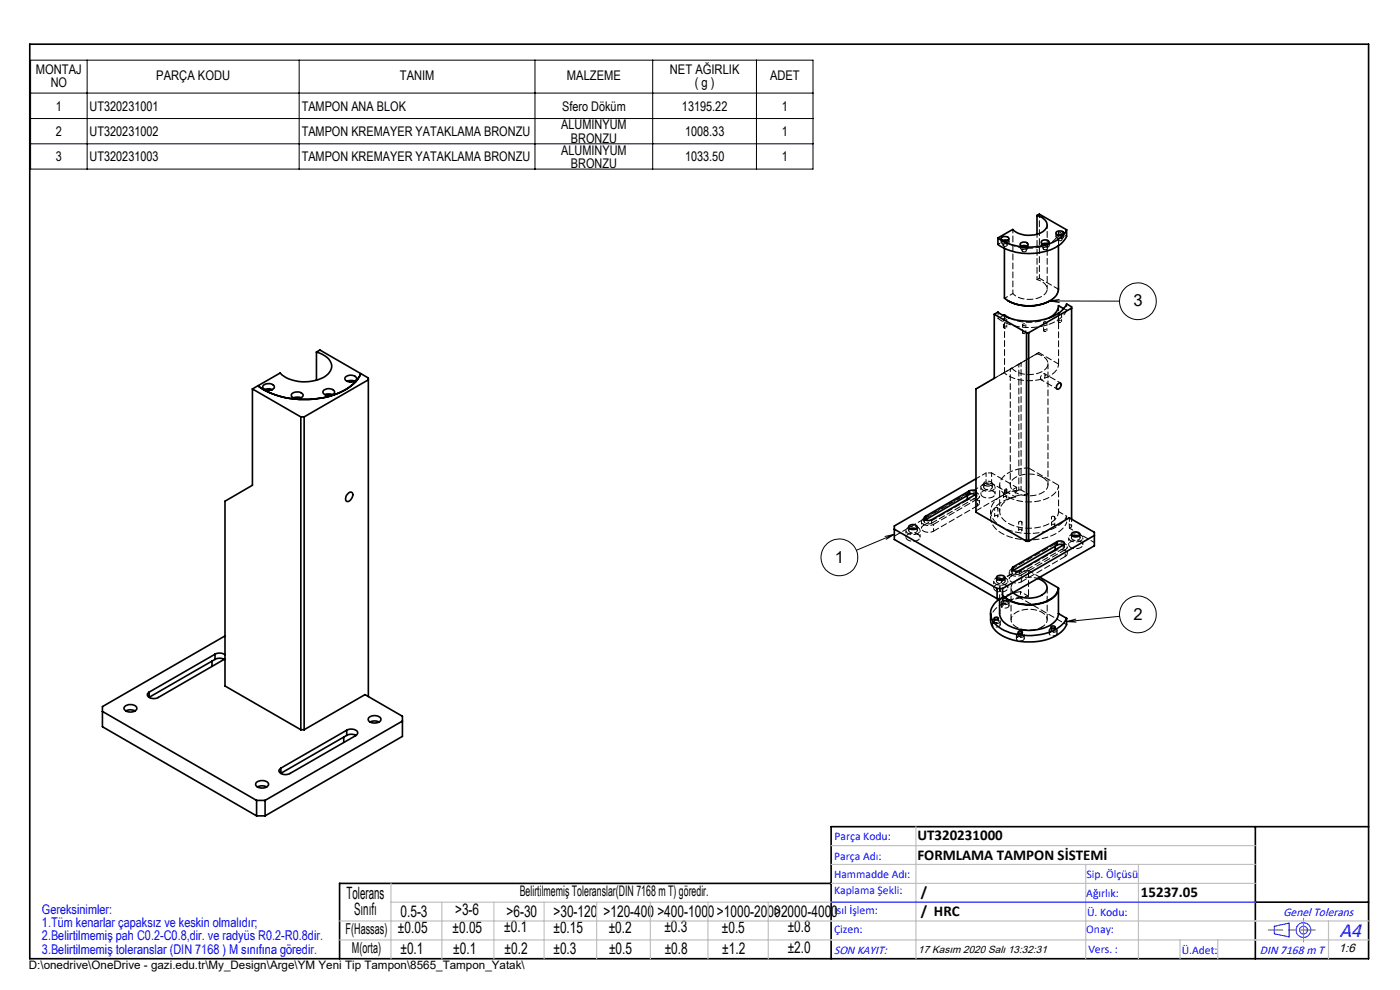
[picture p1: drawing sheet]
<svg xmlns="http://www.w3.org/2000/svg" width="297mm" height="210mm" viewBox="0 0 297 210" stroke-linecap="round" stroke-linejoin="round" font-family="sans-serif">
<g fill="none" stroke="#000" stroke-width=".21">
<path d="M6.5 12.8h166v23.1h-166zM6.5 19.7h166M18.5 12.8v23.1M63.5 12.8v23.1M113.5 12.8v23.1M138.5 12.8v23.1M160.5 12.8v23.1M6.5 25.1h166M6.5 30.5h166M222.7 63.8l14.8 .1M222.7 63.8l2 .4M224.7 63.5l-2 .3"/>
<path d="M189.7 113.3l-8 3.4M189.7 113.3l-1.7 1.1M189.7 113.3l-2 .5M226.3 131.9l2 .1M228.2 131.3l-1.9 .6M237.5 130.7l-11.2 1.2"/>
<circle cx="241.4" cy="63.9" r="3.9"/>
<circle cx="178.1" cy="118.2" r="3.9"/>
<circle cx="241.4" cy="130.3" r="3.9"/>
</g>
<g fill="none" stroke="#00f" stroke-width=".21">
<path d="M176.3 191.4h90M270.3 196.5l3.2-.7v2.9l-3.2-.6z"/>
<circle cx="276.5" cy="197.3" r="1.57"/>
<circle cx="276.5" cy="197.3" r=".83"/>
</g>
<g fill="none" stroke="#000" stroke-width=".35">
<path d="M6.3 9.4h284v194h-284zM212.4 50.4a1.04 1.04 0 0 1 1.6 .3 .94 .94 0 0 1-1.6-.1zM212.7 51h1M213.1 51.1h.2M216.5 51.6a1.01 1.01 0 0 1 1.6 .2 .93 .93 0 0 1-.9 .5 .93 .93 0 0 1-.8-.6zM216.7 52.2l.5-.1 .6 .1M217.2 52.3h.1M220 45.7a2.28 2.28 0 0 1 2.1 2.3 4 4 0 0 1-4.2 1.9 4.5 4.5 0 0 1-3.1-1.2l-3.1 1.8M220 45.7l.5-.3 5.8 3.3M220 45.7v4M221 51.1a.92 .92 0 0 1 1.5 .4 1.04 1.04 0 0 1-1.6-.1zM221.2 51.7l.5-.1 .5 .1"/>
<path d="M221.6 51.8h.2M224.1 49.2a.92 .92 0 0 1 1.5 .4 1.04 1.04 0 0 1-1.6-.1zM224.3 49.8h1.1M224.5 52.1v9.2a3.7 3.7 0 0 1-2.8 3 9.4 9.4 0 0 1-8.6-1.1v-10.5M224.7 49.9h.2M226.3 48.7a7.2 7.2 0 0 1-6 3.6 11.8 11.8 0 0 1-8.6-1.8M226.3 48.7a3.3 3.3 0 0 1-1.9 3.5 12.3 12.3 0 0 1-12.7-.4v-1.3M67.1 74.7a3.9 3.9 0 0 1 3.3 3 3.6 3.6 0 0 1-2.9 2.8 8.6 8.6 0 0 1-7.7-1l-.4-.4-5.8 3.4M67.1 74.7l.8-.4 10.2 5.9v67.5M67.1 74.7v6M76.6 79.3a9.3 9.3 0 0 1-6.1 4.6 19.2 19.2 0 0 1-15.1-1.6l-.7-.5M210.9 66.7l.8-.5a12.3 12.3 0 0 0 13.1 .1l1-1.1 .5-.7 1 .6v45"/>
<path d="M210.9 66.7l6.9 3.9M210.9 66.7v13.5l-3.9 2.3v26.1l10.8 6.2M212.8 66.9l.3-.1 1.1 .7M213.9 63.8a9.4 9.4 0 0 0 8.8 0M217.8 70.6v44.2M217.8 70.6h.4M218.2 70.6v44.2M224.7 66.3l-.2 .2M225.6 65.5l-1.1-.7a3.2 3.2 0 0 1-2.1 2.7M227.3 65.4l-9.1 5.2M53.6 82.5l10.2 5.9M53.6 82.5v20.4l-5.9 3.4v39.2l16.1 9.3"/>
<path d="M55.8 81.8a1.72 1.72 0 0 1 2.4 .1 .95 .95 0 0 1-1.4 .9l-.6-.2a.56 .56 0 0 1-.4-.8zM56.2 82.6l.7-.1 .9 .1M56.8 82.8h.3M61.9 83.5a1.52 1.52 0 0 1 2.4 .4 1.51 1.51 0 0 1-2.5 0zM62.2 84.4l.8-.2 .9 .2M62.9 84.6h.3M63.8 88.4v66.4M63.8 88.4h.7M64.5 88.4v66.4M68.6 82.9a1.52 1.52 0 0 1 2.4 .3 1.45 1.45 0 0 1-2.5 0zM68.9 83.7l.5-.1 1.2 .1M69.6 83.9h.3"/>
<path d="M73.3 80a1.54 1.54 0 0 1 2.4 .3 1.49 1.49 0 0 1-2.5 .1zM73.6 80.8l.8-.1 .8 .1M74.3 81h.3M78.1 80.6l-13.6 7.8M224.4 81.5a.42 .42 0 0 1 .7-.2 .42 .42 0 0 1-.1 .7 .49 .49 0 0 1-.3 .5 .49 .49 0 0 1-.6-.3zM74 104.6a.53 .53 0 0 1 .7-.1 .53 .53 0 0 1 .1 .7 1.07 1.07 0 0 1-1.4 1v-.9zM189.7 112.2l21.8 12.6M192.9 111.5a1.15 1.15 0 0 1 1.7 .3 1.06 1.06 0 0 1-1.8 0zM193 112.2l.4-.2 .9 .2M205.2 105.1v.8M205.6 104.1l.9-.1 .5 .2M205.6 104.9l.5-.2 .8 .2"/>
<path d="M205.6 104.1l-9.3 5.4M205.6 104.9l-9.3 5.4v-.8M205.6 104.1v.8M207 104.8l-9.4 5.5a.96 .96 0 0 1-1.5-.6l.2-.2M207 101.6l-17.3 10v2.8l21.8 12.6M217.8 114.8h.4M218.2 114.8l8.6-5 5.4 3.1v2.9l-19.5 11.2M223.8 115.9v.7M224.3 114.9a1.09 1.09 0 0 1 1.5 .4l-.2 .3M224.3 115.6l.6-.1 .7 .1M224.3 114.9l-9.4 5.4M224.3 115.6l-9.4 5.4v-.7"/>
<path d="M224.3 114.9v.7M225.6 115.6l-9.3 5.4a.96 .96 0 0 1-1.6-.5l.2-.2M227.4 113.1a1.14 1.14 0 0 1 1.7 .3 1.06 1.06 0 0 1-1.8 0zM227.5 113.7l.5-.1 .8 .1M232.2 113.6l-19.5 11.2M45.6 138.8l1-.3 1.1 .4M45.6 139.9l1-.3 1 .3M45.6 138.8l-14 8M45.6 139.9l-14 8v-1.1M45.6 138.8v1.1M47.6 139.9l-14 8a1.65 1.65 0 0 1-2.3-.5l.3-.6M47.7 139.8l-.1 .1"/>
<path d="M47.7 134.9l-26 15v4.3l32.7 18.9M210.1 130.1v1.4a4.6 4.6 0 0 0 3.5 3.8 12.5 12.5 0 0 0 11.2-1l.7-.6a2.72 2.72 0 0 0 .8-2.5M210.9 131.1a.48 .48 0 0 1 .5-.2 .48 .48 0 0 1 .4 .4 .52 .52 0 0 1-.9-.2zM211.5 124.8h1.2M211.5 127h1.2M211.5 124.8v2.2M211.6 122.2a.96 .96 0 0 1 1.6 .5 1.12 1.12 0 0 1-1.8-.2zM211.6 122.9l.7-.1 .6 .1M212.1 127v3.1a3.5 3.5 0 0 0 2.7 3 9.3 9.3 0 0 0 8.6-1l.9-.9 .2-1M212.1 127.1a3.4 3.4 0 0 0-2 3 3.4 3.4 0 0 0 2 3 12.3 12.3 0 0 0 12.7-.1l1-1.1 .5-.7M212.7 124.8v2.2M216 134a.46 .46 0 0 1 .5-.2 .46 .46 0 0 1 .4 .4 .45 .45 0 0 1-.5 .2 .45 .45 0 0 1-.4-.4z"/>
<path d="M220.1 122.7a2.15 2.15 0 0 1 2 2.3 3.7 3.7 0 0 1-3.7 1.9 4.9 4.9 0 0 1-3.5-1.2M220.6 122.4l3.9 2.3M223 132.9a.44 .44 0 0 1 .5-.1 .44 .44 0 0 1 .3 .4 .42 .42 0 0 1-.5 .1 .42 .42 0 0 1-.3-.4zM224.5 124.7a4.3 4.3 0 0 1-3.9 3.3 9.2 9.2 0 0 1-7.4-1.3M224.5 124.7v.1M224.5 124.8a4.3 4.3 0 0 1-3.9 3.2 9.2 9.2 0 0 1-7.5-1.3M224.5 124.8v5.4M224.5 130.2l1.8 1M21.7 150.9l32.7 18.9M26.5 149.9a1.64 1.64 0 0 1 2.5 .3 1.57 1.57 0 0 1-2.7 0zM26.7 150.8l1-.2 .9 .2M45 140.2v1.1"/>
<path d="M63.8 154.8h.7M64.5 154.8l12.9-7.5 8 4.6v4.3l-29.2 16.9M72.9 156.3v1.2M73.6 154.9a1.85 1.85 0 0 1 2.2 .3 .63 .63 0 0 1-.3 .8l-14 8.1a1.68 1.68 0 0 1-2.3-.6l.4-.6M73.6 156l.9-.3 1 .3M73.6 154.9l-14 8M73.6 156l-14 8v-1.1M73.6 154.9v1.1M78.3 152.2a1.86 1.86 0 0 1 2.5 .2 .84 .84 0 0 1-1 .9l-1.3-.1a.61 .61 0 0 1-.2-1zM78.5 153.2l1-.3 .9 .3M85.4 153l-29.2 16.8M54.4 166a1.67 1.67 0 0 1 2.6 .4 1.57 1.57 0 0 1-2.8 0z"/>
<path d="M54.4 169.8h1.8M54.4 173.1h1.8M54.4 169.8v3.3M54.6 166.9l1-.2 1 .2M56.2 169.8v3.3M266.3 175.4v28M290.3 175.4h-114v28M176.3 187.4h-104.3v16M266.3 191.4h24"/>
</g>
<path d="M279 197.3h-9.9" fill="none" stroke="#f00" stroke-width=".21" stroke-dasharray="15.2 1.3 1.3 1.3" stroke-dashoffset="12.2"/>
<path d="M276.5 197.3v2.5M276.5 197.3v-2.5" fill="none" stroke="#808080" stroke-width=".21" stroke-dasharray="15.2 1.3 1.3 1.3"/>
<g fill="none" stroke="#c0c0c0" stroke-width=".25">
<path d="M176.3 179.4h90M194.3 175.4v28M72 199.4h218.3M72 195.4h218.3M82.9 187.4v16M82.9 191.4h183.4M93.7 191.4v12M104.8 191.4v12M115.4 191.4v12M126.6 191.4v12M138 191.4v12M150.2 191.4v12"/>
<path d="M163 191.4v12M176.3 183.4h90M176.3 187.4h90M230.3 183.4v20M241.5 183.4v20M250.3 199.4v4M258.3 199.4v4M281.8 195.4v8"/>
</g>
<g fill="none" stroke="#000" stroke-width=".21" stroke-dasharray="1.3 .6">
<path d="M212.8 51.4v.6M213.5 51.2l-.2-.1M213.7 52v-.6M213.8 51h.1M216.8 52.5v.7M217.6 52.4l-.2-.1M217.7 53.2v-.7M217.9 52.2h-.1M220.5 59l-.5 .3M221.3 52.1v.6M222.1 51.9l-.3-.1M222.2 52.7v-.6"/>
<path d="M222.3 51.7h.1M224.4 50.2v.6M225.2 50l-.2-.1M225.3 50.8v-.6M225.4 49.8h.1M213.1 79l-.1 .1M213.1 63.3v-.1M216.6 77l-.5 .2M220 75l-5.7 3.3 .4-.2M220.4 74.8l-.4 .2M224.5 66.5l.1 .2M224.5 61.3a3.1 3.1 0 0 1-1.8 2.5"/>
<path d="M224.6 61.3h-.1M193 112.2a.49 .49 0 0 0-.2 .6 .49 .49 0 0 0 .7 .2 .69 .69 0 0 0 .7 0 .69 .69 0 0 0 .3-.7l-.2-.1M195.9 110l9.3-5.4M195.9 111.4l9.3-5.3M197.6 111l9.3-5.4M198 111.2l9.4-5.4M198 112.7l9.4-5.4M205.2 106.1v-.2M205.2 105.1v-.5M213.1 104.9l-6 3.4M213.5 103.7l-.4 .3M215.4 104l.3 .2"/>
<path d="M215.7 104.2l.4-.3M216.6 103.9h-.5M223.9 116.8v-.2M223.9 115.8v-.4M227.3 111.7l-.4 .3M227.6 113.7a.49 .49 0 0 0-.2 .6 .49 .49 0 0 0 .6 .3 .69 .69 0 0 0 .8 0 .69 .69 0 0 0 .2-.8l-.1-.1M210.9 131.2v.6M211.7 122.9a.49 .49 0 0 0-.2 .6 .49 .49 0 0 0 .6 .3 .69 .69 0 0 0 .8 0 .69 .69 0 0 0 .2-.8l-.1-.1M211.8 131.8v-.6M212.8 127.1v.7M213.7 127.8v-.7M213.9 122.1h.1"/>
<path d="M214.5 120.7l9.4-5.3M214.5 122.2l9.4-5.4M216 134.1v.6M216.3 121.7l9.3-5.3M216.7 122l9.3-5.4M216.7 123.4l9.3-5.4M216.9 134.7v-.6M223 133v.7M223.9 133.7v-.7"/>
</g>
<path d="M212.7 51a.42 .42 0 0 0-.3 .5 .42 .42 0 0 0 .5 .3 .67 .67 0 0 0 .8 0 .67 .67 0 0 0 .2-.7l-.1-.1M216.7 52.2a.42 .42 0 0 0-.2 .5 .42 .42 0 0 0 .5 .3 .67 .67 0 0 0 .7 0 .67 .67 0 0 0 .3-.7l-.1-.1M221.2 51.7a.42 .42 0 0 0-.3 .5 .42 .42 0 0 0 .5 .3 .67 .67 0 0 0 .8 0 .67 .67 0 0 0 .3-.7l-.2-.1M224.3 49.8a.42 .42 0 0 0-.3 .5 .42 .42 0 0 0 .5 .3 .67 .67 0 0 0 .8 0 .67 .67 0 0 0 .3-.7l-.2-.1M224.6 49.1v3M220 75a2.33 2.33 0 0 1 2.2 2.7 4.6 4.6 0 0 1-5 1.7l-1.7-.6-.8-.7M220.4 74.8l4.2 2.4M221.1 101.2a5.7 5.7 0 0 0-6.5 .8 1.74 1.74 0 0 0 1.1 2.6 5.8 5.8 0 0 0 6.2-.7 1.67 1.67 0 0 0-.8-2.7M214.5 124.6v6.8M222.2 131.4v-6.8" fill="none" stroke="#000" stroke-width=".21" stroke-dasharray="1.3 .6" stroke-dashoffset=".1"/>
<g fill="none" stroke="#000" stroke-width=".21" stroke-dasharray="1.3 .6" stroke-dashoffset=".9">
<path d="M213.1 51.1l-.3 .1a.41 .41 0 0 0 .4 .4 .41 .41 0 0 0 .4-.3l-.1-.1M217.2 52.3l-.3 .1a.41 .41 0 0 0 .4 .4 .41 .41 0 0 0 .4-.4h-.1M221.6 51.8l-.3 .2a.41 .41 0 0 0 .4 .4 .41 .41 0 0 0 .5-.4l-.1-.1M224.7 49.9l-.2 .1a.41 .41 0 0 0 .4 .5 .41 .41 0 0 0 .4-.4l-.1-.1M213 67.8h.5a.29 .29 0 0 0-.3-.3 .29 .29 0 0 0-.2 .3M213 69.5h.5a.29 .29 0 0 0-.3-.3 .29 .29 0 0 0-.2 .3M217 69h.6a.29 .29 0 0 0-.3-.3 .29 .29 0 0 0-.3 .3M217 70.7l.6-.1a.29 .29 0 0 0-.3-.2 .29 .29 0 0 0-.3 .3M221.5 68.6l.6-.1a.29 .29 0 0 0-.4-.3 .29 .29 0 0 0-.2 .4M221.5 70.3l.6-.1a.29 .29 0 0 0-.4-.3 .29 .29 0 0 0-.2 .4M224.6 68.4l.6-.1a.29 .29 0 0 0-.3-.3 .29 .29 0 0 0-.3 .4M211.6 107.7l.1 .1a.29 .29 0 0 1-.3 .2 .29 .29 0 0 1-.3-.3h.5"/>
<path d="M211.6 109.4h.1a.29 .29 0 0 1-.3 .3 .29 .29 0 0 1-.3-.3h.5M213.5 105.4a.29 .29 0 0 1-.3 .3 .29 .29 0 0 1-.2-.3h.5M216.7 110.6l.1 .1a.29 .29 0 0 1-.3 .3 .29 .29 0 0 1-.3-.4h.5M216.7 112.3l.1 .1a.29 .29 0 0 1-.3 .3 .29 .29 0 0 1-.3-.4h.5M218.2 104.8l-1.6-.9M223.7 109.6a.29 .29 0 0 1-.3 .3 .29 .29 0 0 1-.2-.3h.5M223.7 111.2v.1a.29 .29 0 0 1-.3 .3 .29 .29 0 0 1-.2-.4h.5"/>
</g>
<g fill="none" stroke="#000" stroke-width=".21" stroke-dasharray="1.3 .6" stroke-dashoffset=".8">
<path d="M213.1 52.7v-1.7M213.1 51l-1.4 .8M212.9 67.7v1.7M213.6 69.4v-1.7M216.9 68.9v1.7M217.6 70.6v-1.7M221.4 68.4v1.7M222.1 70.1v-1.7M224.5 66.5v1.7M225.2 68.2v-1.7M211 107.8v1.7M211.7 109.5v-1.7"/>
<path d="M213.6 105.5v-1.7M216.1 110.8v1.7M216.8 112.5v-1.7M223.1 109.7v1.7M223.8 111.4v-1.7M227.3 111.7v-1.6"/>
</g>
<g fill="none" stroke="#000" stroke-width=".21" stroke-dasharray="1.3 .6" stroke-dashoffset=".6">
<path d="M213.1 51a9.1 9.1 0 0 0 10.7-.2l.5-.6 .3-1.1M220 59.3v-9.6M212.8 66.9l-1.1 .6M213 79.1a9.1 9.1 0 0 0 10.8-.2l.5-.6 .3-1.1M214.9 62.3l-1.8 1M216.1 77.2v26.7M224.6 66.7h.4l.2-.2-.5-.2M220.9 80.6l3.4 1.9M225 81.2l-3.4-1.9M209.2 102.5h1.2M210.4 100.3h-1.2M215.4 105.4l-5-2.9"/>
<path d="M227.3 111.5l-1-.6M212.1 130.1a3.8 3.8 0 0 1 3.2-3.2l2.9-.4"/>
</g>
<g fill="none" stroke="#000" stroke-width=".21" stroke-dasharray="1.3 .6" stroke-dashoffset=".4">
<path d="M212.4 50.6v.8M212.9 52.2l-.1-.1a.41 .41 0 0 1 .4-.4 .41 .41 0 0 1 .4 .4l-.7 .1M214.1 51.4v-.8M216.4 51.8v.7M217 53.4l-.1-.1a.41 .41 0 0 1 .4-.4 .41 .41 0 0 1 .4 .4l-.7 .1M218.1 52.5v-.7M220.9 51.3v.8M221.4 52.9l-.1-.1a.41 .41 0 0 1 .4-.4 .41 .41 0 0 1 .4 .4l-.7 .1M222.6 52.1v-.8M224 49.4v.8M224.5 51l-.1-.1a.41 .41 0 0 1 .5-.4 .41 .41 0 0 1 .4 .4l-.8 .1M225.7 50.2v-.8"/>
<path d="M216.6 77l3.8-2.2M225.7 65.5l.6 .3M192.8 111.8v.7M194.6 112.5v-.7M196.1 109.9v.7M197.6 111v-.8M197.6 111a.95 .95 0 0 1-1.5-.5l.2-.3M206.9 105.6v-.7M207.2 105.2v-.7M208.7 102.6v.7M209.2 100.3l-2.1 1.2M210.5 103.3v-.7"/>
<path d="M212.9 104.7v.8M213.1 104v.9M213.5 104.6v-.9M215.7 103.4l-5.3-3.1M215.7 103.4l-2.2 1.2M215.7 104.2v-.8M225.6 116.4v-.8M225.8 116v-.8M227.3 113.3v.8M229.1 114.1v-.8M232.2 115.1l-5.3-3.1M210.5 131.8v.7"/>
<path d="M210.8 131.5a.81 .81 0 0 1 .8-.2 .81 .81 0 0 1 .5 .7 .94 .94 0 0 1-1.6-.3l.3-.2M210.8 132.2a.81 .81 0 0 1 .8-.2 .81 .81 0 0 1 .5 .7 .94 .94 0 0 1-1.6-.3l.3-.2M211 131.6a.4 .4 0 0 1 .5-.1 .4 .4 0 0 1 .2 .4 .45 .45 0 0 1-.4 .2 .45 .45 0 0 1-.4-.4l.1-.1M211.4 122.5v.8M212.1 124.7v2.3M212.2 132.5v-.7M212.4 127.8v.7M212.6 127.4a.81 .81 0 0 1 .9-.1 .81 .81 0 0 1 .5 .6 .94 .94 0 0 1-1.6-.2l.2-.3M212.6 128.2a.81 .81 0 0 1 .9-.2 .81 .81 0 0 1 .5 .7 .94 .94 0 0 1-1.6-.3l.2-.2M212.9 127.6a.4 .4 0 0 1 .5-.1 .4 .4 0 0 1 .2 .4 .45 .45 0 0 1-.5 .2 .45 .45 0 0 1-.3-.4l.1-.1M213.2 123.3v-.8M213.5 127.3h.1a.41 .41 0 0 0-.4-.4 .41 .41 0 0 0-.4 .4h.7"/>
<path d="M214.1 128.5v-.7M214.7 120.6v.8M215.6 134.7v.8M215.9 134.4a.81 .81 0 0 1 .8-.2 .81 .81 0 0 1 .5 .7 .94 .94 0 0 1-1.6-.3l.3-.2M215.9 135.1a.81 .81 0 0 1 .8-.1 .81 .81 0 0 1 .5 .6 .94 .94 0 0 1-1.6-.2l.3-.3M216.1 134.5a.4 .4 0 0 1 .5-.1 .4 .4 0 0 1 .2 .5 .45 .45 0 0 1-.5 .1 .45 .45 0 0 1-.3-.4l.1-.1M216.3 121.7v-.7M216.3 121.7a.95 .95 0 0 1-1.6-.5l.3-.2M217.3 135.5v-.8M222.6 133.7v.7M222.8 133.3a.81 .81 0 0 1 .9-.2 .81 .81 0 0 1 .5 .7 .94 .94 0 0 1-1.6-.3l.2-.2M222.8 134.1a.81 .81 0 0 1 .9-.2 .81 .81 0 0 1 .5 .7 .94 .94 0 0 1-1.6-.3l.2-.2"/>
<path d="M223.1 133.5a.4 .4 0 0 1 .5-.1 .4 .4 0 0 1 .2 .4 .45 .45 0 0 1-.5 .1 .45 .45 0 0 1-.3-.3l.1-.1M224.3 134.4v-.7"/>
</g>
<g fill="none" stroke="#000" stroke-width=".21" stroke-dasharray="1.3 .6" stroke-dashoffset=".5">
<path d="M214.9 48.7v13.6M220 59.3a2.24 2.24 0 0 1 2.1 2.3 4 4 0 0 1-4.2 1.9 4.4 4.4 0 0 1-3-1.2M220.5 45.4v13.6M213.9 63.8l-.8-.5M222.2 61.3v-13.6M207 104.9l.2 .3-.3 .4M209.2 100.3v2.2M210.4 102.5v-2.2M213.5 104.6a.31 .31 0 0 0-.3-.2 .31 .31 0 0 0-.2 .4l.1 .1M216.6 103.9v-26.9M225.6 115.6l.2 .4-.2 .4M226.3 109.5a7 7 0 0 1-5.5 3.4 11.4 11.4 0 0 1-9.6-2.1 3.2 3.2 0 0 1 .8-5.4l1.6-.8 1.8-.6"/>
<path d="M226.3 110.9a7 7 0 0 1-5.5 3.4 11.4 11.4 0 0 1-9.6-2.2 3.2 3.2 0 0 1 .8-5.3l1.6-.8 1.8-.6M226.9 109.8v2.2M220.1 122.7a5.4 5.4 0 0 0-5.3 1.1 1.42 1.42 0 0 0 .1 1.9M221 133a1.68 1.68 0 0 0 1.2-1.7 1.68 1.68 0 0 0-1.3-1.5 5.5 5.5 0 0 0-6.1 .8 1.66 1.66 0 0 0 1 2.5 6 6 0 0 0 5.2-.1"/>
</g>
<path d="M226.3 50.1l-1.7-1M214.7 78.1l-1.7 1M226.3 109.5l-1.7-1M216.5 125.5l1.7 1" fill="none" stroke="#000" stroke-width=".21" stroke-dasharray="1.3 .6" stroke-dashoffset="1"/>
<path d="M220.5 59l4 2.3M211.7 67.5a12.1 12.1 0 0 0 13.5-.2l1.1-1.5M213.1 66.8v12.2M222.5 67.5a9.9 9.9 0 0 1-8.3 0M224.6 64.8v12.4M207.1 82.5l9-5.3M209 103a.95 .95 0 0 0 1.5-.5 1.12 1.12 0 0 0-1.8 .1l.3 .4M210.2 103a.95 .95 0 0 0-1.5 .5 1.12 1.12 0 0 0 1.8-.2l-.3-.3M222.3 102.9v-25.8M212.1 127.1a10.2 10.2 0 0 1 4.4-1.6M216.5 126.9a7.6 7.6 0 0 0-6.1 3.4l-.2 1.1M218.2 121.1l2.4 1.3" fill="none" stroke="#000" stroke-width=".21" stroke-dasharray="1.3 .6" stroke-dashoffset=".2"/>
<path d="M213.1 79l-2.1 1.2M207.1 104.8l.1-.3-.1-.3M213.5 103.7a.29 .29 0 0 1-.1 .3 .29 .29 0 0 1-.3 0M218.2 104.8a6.8 6.8 0 0 0-5.9 2.6 2.66 2.66 0 0 0 1.6 3.6 9.2 9.2 0 0 0 9.9-.8l.6-1 .2-.7M224.6 102.9a3.9 3.9 0 0 1-3.4 3.2 9 9 0 0 1-8.4-1.5 2.47 2.47 0 0 1 .6-4 8.4 8.4 0 0 1 4.8-1.3M213.2 126.7a2.5 2.5 0 0 1 .2-4.3 8.4 8.4 0 0 1 4.8-1.3M218.2 121.1a6.8 6.8 0 0 0-5.8 2.5 2.43 2.43 0 0 0 .8 3.1" fill="none" stroke="#000" stroke-width=".21" stroke-dasharray="1.3 .6" stroke-dashoffset=".3"/>
<path d="M224.6 102.9l-6.4-3.6M218.2 126.5v-5.4" fill="none" stroke="#000" stroke-width=".21" stroke-dasharray="1.3 .6" stroke-dashoffset="-.2"/>
<g fill="none" stroke="#000" stroke-width=".21" stroke-dasharray="1.3 .6" stroke-dashoffset=".7">
<path d="M211.7 66.2v1.3M214.3 78.3v24.6M221.7 79.6a.34 .34 0 0 0-.3-.4 .34 .34 0 0 0-.4 .3 .54 .54 0 0 0-.3 .6 .54 .54 0 0 0 .5 .5l.3-.4 .2-.6M226.3 64.5v1.3M192.2 112.5v1.5M194.7 111.9a.71 .71 0 0 1 .5 .8 .71 .71 0 0 1-.8 .6 1.76 1.76 0 0 1-2.2-.7 1.59 1.59 0 0 1 2.3-.8l.2 .1M194.7 113.3a.71 .71 0 0 1 .5 .9 .71 .71 0 0 1-.8 .5 1.76 1.76 0 0 1-2.2-.7 1.59 1.59 0 0 1 2.3-.8l.2 .1M195.2 114v-1.5M195.5 110.6v1.5M195.9 110v1.4M198 112.7v-1.5M198 111.2a1.88 1.88 0 0 1-2.5-.5l.1-.4 .3-.3"/>
<path d="M198 112.7a1.88 1.88 0 0 1-2.5-.6l.1-.4 .3-.3M205.2 104.6a1.88 1.88 0 0 1 2.6 .6l-.1 .3-.3 .3M205.2 106.1a1.88 1.88 0 0 1 2.6 .5l-.1 .4-.3 .3M207.4 107.3v-1.5M207.8 106.7v-1.5M208.1 103.3v1.5M210.2 108.4v1.4M210.7 102.7a.71 .71 0 0 1 .4 .8 .71 .71 0 0 1-.7 .6 1.76 1.76 0 0 1-2.3-.7 1.59 1.59 0 0 1 2.3-.8l.3 .1M210.7 104.2a.71 .71 0 0 1 .4 .8 .71 .71 0 0 1-.7 .5 1.76 1.76 0 0 1-2.3-.7 1.59 1.59 0 0 1 2.3-.8l.3 .2M211.1 104.8v-1.5M212.1 102.9v5.5M215.4 104v1.4"/>
<path d="M218.2 104.8v-5.5M223.9 115.4a1.88 1.88 0 0 1 2.5 .5l-.1 .4-.3 .3M223.9 116.8a1.88 1.88 0 0 1 2.5 .6l-.1 .3-.3 .3M224.6 102.9v5.6M226 118v-1.4M226.3 109.5v1.4M226.4 117.4v-1.4M226.7 114.1v1.4M229.3 113.5a.71 .71 0 0 1 .4 .8 .71 .71 0 0 1-.7 .5 1.76 1.76 0 0 1-2.3-.6 1.59 1.59 0 0 1 2.3-.8l.3 .1M229.3 114.9a.71 .71 0 0 1 .4 .8 .71 .71 0 0 1-.7 .6 1.76 1.76 0 0 1-2.3-.7 1.59 1.59 0 0 1 2.3-.8l.3 .1M229.7 115.5v-1.4M210.8 123.3v1.4"/>
<path d="M213.4 122.7a.71 .71 0 0 1 .4 .8 .71 .71 0 0 1-.7 .5 1.76 1.76 0 0 1-2.3-.7 1.59 1.59 0 0 1 2.3-.7l.3 .1M213.4 124.1a.71 .71 0 0 1 .4 .8 .71 .71 0 0 1-.7 .6 1.76 1.76 0 0 1-2.3-.7 1.59 1.59 0 0 1 2.3-.8l.3 .1M213.8 124.7v-1.4M214.1 121.4v1.4M214.5 120.7v1.5M216.5 125.5v1.4M216.5 126.9l9.8 5.6M216.7 123.4v-1.4M216.7 122a1.88 1.88 0 0 1-2.6-.6l.1-.4 .3-.3M216.7 123.4a1.88 1.88 0 0 1-2.6-.6l.1-.3 .3-.3"/>
</g>
<path d="M209.2 102.5l-19.5 11.2" fill="none" stroke="#000" stroke-width=".21" stroke-dasharray="1.3 .6" stroke-dashoffset="-.1"/>
<text font-size="4.4" fill="#00f" x="284.2" y="198.7">A4</text>
<g font-size="3.6">
<text x="73.5" y="190.7">Tolerans</text>
<text x="75.1" y="194.1">Sınıfı</text>
</g>
<g font-size="3.5">
<text x="240.4" y="65">3</text>
<text x="177.1" y="119.3">1</text>
<text x="240.4" y="131.4">2</text>
</g>
<g font-size="3.4">
<text x="84.4" y="198">±0.05</text>
<text x="85" y="194.4">0.5-3</text>
<text x="96" y="197.8">±0.05</text>
<text x="96.5" y="194.2">&gt;3-6</text>
<text x="107" y="197.8">±0.1</text>
<text x="107.5" y="194.5">&gt;6-30</text>
<text x="117.4" y="194.5">&gt;30-120</text>
<text x="117.4" y="197.9">±0.15</text>
<text x="128" y="194.5">&gt;120-400</text>
<text x="129.1" y="197.8">±0.2</text>
<text x="139.5" y="194.5">&gt;400-1000&gt;1000-2000&gt;2000-4000</text>
<text x="140.9" y="197.8">±0.3</text>
<text x="153.1" y="197.8">±0.5</text>
<text x="167.1" y="197.7">±0.8</text>
<text x="85" y="202.3">±0.1</text>
<text x="96.2" y="202.3">±0.1</text>
<text x="107" y="202.3">±0.2</text>
<text x="117.4" y="202.4">±0.3</text>
<text x="129.2" y="202.3">±0.5</text>
<text x="141" y="202.3">±0.8</text>
<text x="153.2" y="202.3">±1.2</text>
<text x="167.1" y="202.2">±2.0</text>
</g>
<g font-size="3.2">
<text x="194.6" y="178.2">UT320231000</text>
<text x="194.6" y="182.4">FORMLAMA TAMPON SİSTEMİ</text>
<text x="195.3" y="190.2">/</text>
<text x="242" y="190.2">15237.05</text>
<text x="195.3" y="194.3">/ HRC</text>
<text x="73.3" y="198.1">F(Hassas)</text>
<text x="74.7" y="202.2">M(orta)</text>
</g>
<text font-size="3.1" x="110.3" y="190.1">Belirtilmemiş Toleranslar(DIN 7168 m T) göredir.</text>
<g font-size="2.8">
<text x="7.6" y="15.6">MONTAJ</text>
<text x="33.2" y="17">PARÇA KODU</text>
<text x="84.8" y="17">TANIM</text>
<text x="120.3" y="17">MALZEME</text>
<text x="142.1" y="15.6">NET AĞIRLIK</text>
<text x="163.4" y="17">ADET</text>
<text x="10.8" y="18.4">NO</text>
<text x="11.9" y="23.5">1</text>
<text x="19" y="23.5">UT320231001</text>
<text x="64" y="23.5">TAMPON ANA BLOK</text>
<text x="119.3" y="23.5">Sfero Döküm</text>
<text x="144.7" y="23.5">13195.22</text>
<text x="147.4" y="18.4">( g )</text>
<text x="165.9" y="23.5">1</text>
<text x="11.9" y="28.8">2</text>
<text x="19" y="28.8">UT320231002</text>
<text x="64" y="28.8">TAMPON KREMAYER YATAKLAMA BRONZU</text>
<text x="119.1" y="27.4">ALUMINYUM</text>
<text x="145.3" y="28.8">1008.33</text>
<text x="165.9" y="28.8">1</text>
<text x="11.9" y="34.2">3</text>
<text x="19" y="34.2">UT320231003</text>
<text x="64" y="34.2">TAMPON KREMAYER YATAKLAMA BRONZU</text>
<text x="119.1" y="32.8">ALUMINYUM</text>
<text x="121.1" y="30.2">BRONZU</text>
<text x="121.1" y="35.6">BRONZU</text>
<text x="145.3" y="34.2">1033.50</text>
<text x="165.9" y="34.2">1</text>
</g>
<g font-size="2.8" fill="#0000e8">
<text x="8.9" y="193.8">Gereksinimler:</text>
<text x="8.9" y="196.6">1.Tüm kenarlar çapaksız ve keskin olmalıdır;</text>
<text x="8.9" y="199.5">2.Belirtilmemiş pah C0.2-C0.8,dir. ve radyüs R0.2-R0.8dir.</text>
<text x="8.9" y="202.3">3.Belirtilmemiş toleranslar (DIN 7168 ) M sınıfına göredir.</text>
</g>
<g font-size="2.6" fill="#00f">
<text x="272.3" y="194.3">Genel Tolerans</text>
<text x="176.9" y="202.3">SON KAYIT:</text>
<text x="267.3" y="202.4">DIN 7168 m T</text>
</g>
<text font-size="2.6" x="284" y="202">1:6</text>
<g font-size="2.5" fill="#00f">
<text x="177" y="178.2">Parça Kodu:</text>
<text x="177" y="182.4">Parça Adı:</text>
<text x="176.9" y="186.2">Hammadde Adı:</text>
<text x="177" y="189.7">Kaplama Şekli:</text>
<text x="230.5" y="190.2">Ağırlık:</text>
<text x="230.5" y="186.2">Sip. Ölçüsü</text>
<text x="176.9" y="193.9">Isıl İşlem:</text>
<text x="177" y="197.8">Çizen:</text>
<text x="230.4" y="197.8">Onay:</text>
<text x="230.6" y="194.3">Ü. Kodu:</text>
<text x="230.9" y="202.1">Vers. :</text>
<text x="250.7" y="202.4">Ü.Adet:</text>
</g>
<text font-size="2.5" x="6.1" y="205.5">D:\onedrive\OneDrive - gazi.edu.tr\My_Design\Arge\YM Yeni Tip Tampon\8565_Tampon_Yatak\</text>
<text font-size="2.2" x="194.8" y="202.1">17 Kasım 2020 Salı 13:32:31</text>
</svg>
